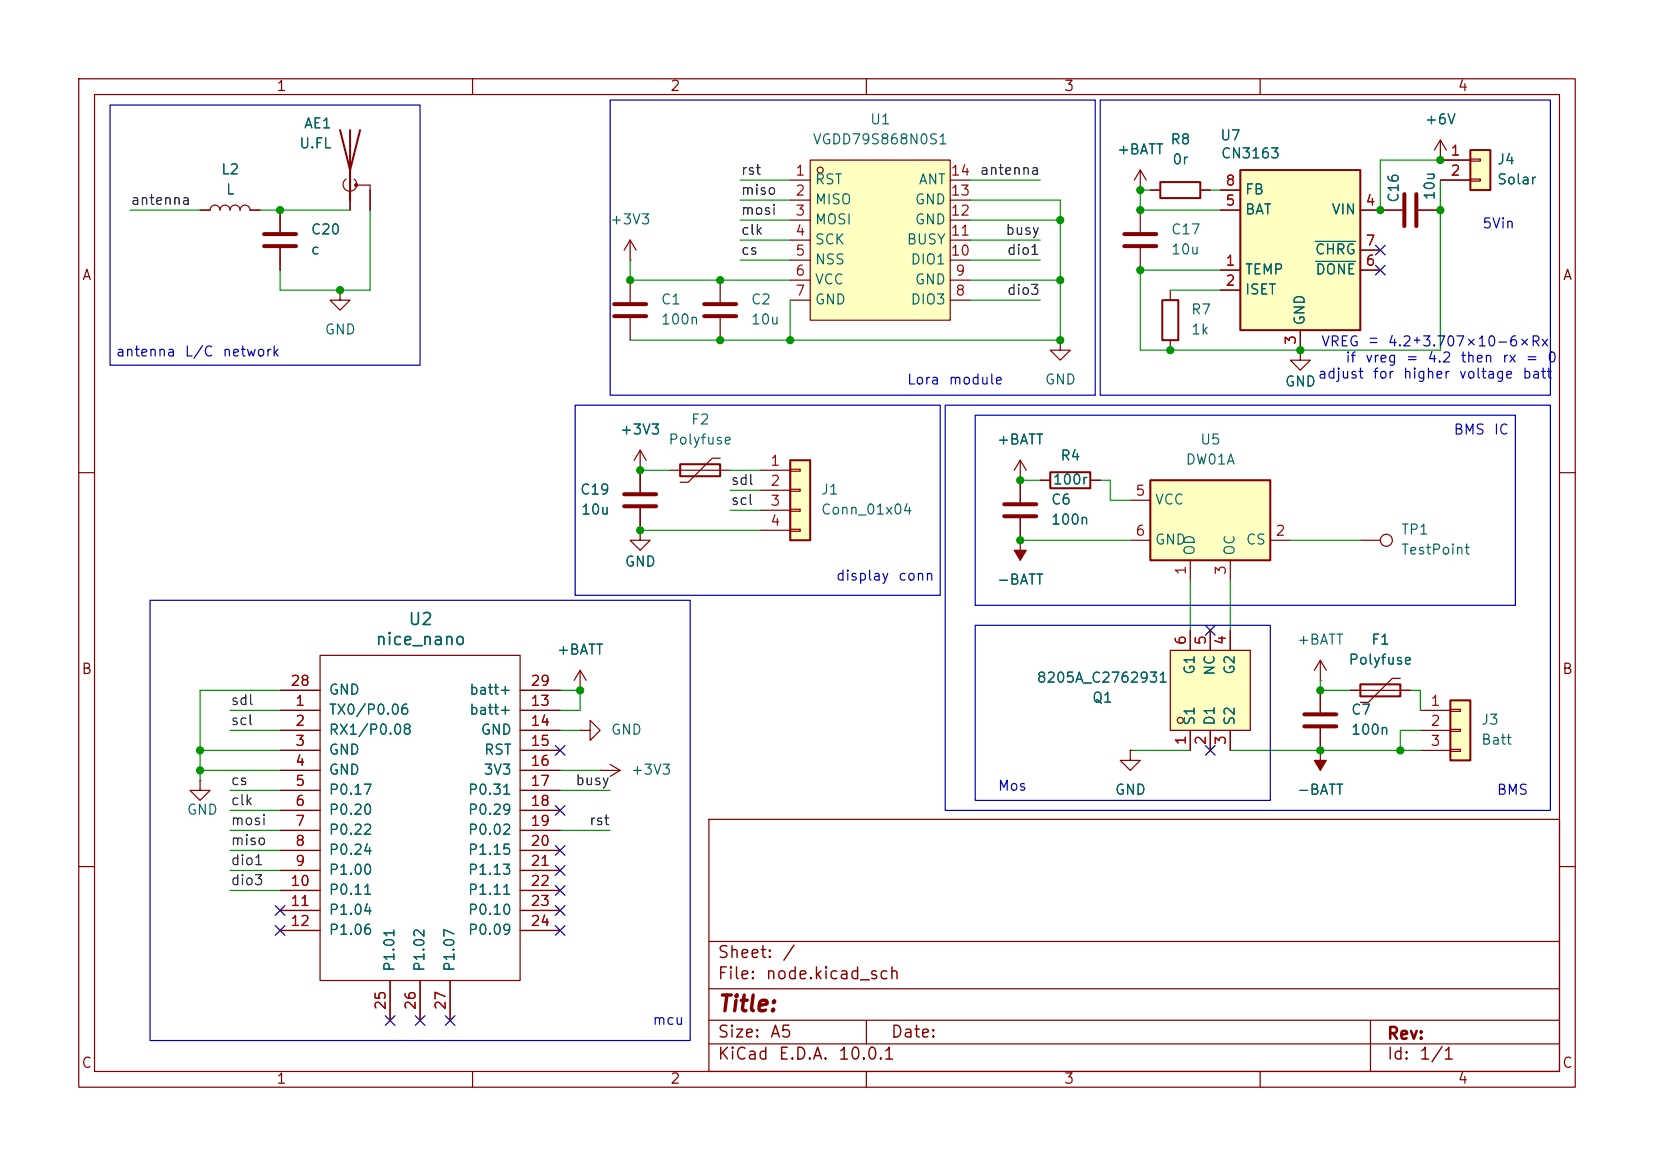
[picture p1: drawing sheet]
<svg xmlns="http://www.w3.org/2000/svg" width="210mm" height="148mm" viewBox="0 0 210 148" stroke-linecap="round" stroke-linejoin="round" font-family="sans-serif">
<g fill="none" stroke="#840000" stroke-width=".15">
<path d="M10 10h190v128h-190zM12 12h186v124h-186zM60 10v2M110 10v2M160 10v2M10 60h2M129.5 68.6h.1M129.5 68.6v2.5M172.7 68.6h2.6M198 60h2M10 110h2M90 104h108v32h-108z"/>
<path d="M90 119.5h108M198 110h2M60 136v2M90 132.5h108M90 129.5h108M90 125.5h108M110 136v2M110 129.5v3M160 136v2M174 129.5v6.5"/>
<circle cx="176" cy="68.6" r=".76"/>
</g>
<path d="M128.8 69.9h1.5l-.8 1.2z" fill="#840000" stroke="#840000" stroke-width=".15"/>
<path d="M184.1 88.9h2.6v7.6h-2.6z" fill="#ffffc2"/>
<path d="M184.1 88.9h2.6v7.6h-2.6z" fill="none" stroke="#840000" stroke-width=".25"/>
<path d="M175.3 26.7h2.8M180.1 26.7h2.8M180.3 90.2h3.8M180.3 92.7h3.8M180.3 95.3h3.8M184.1 90h1.3v.3h-1.3zM184.1 92.6h1.3v.2h-1.3zM184.1 95.1h1.3v.3h-1.3z" fill="none" stroke="#840000" stroke-width=".15"/>
<path d="M178.3 24.6v4.1M179.8 24.6v4.1" fill="none" stroke="#840000" stroke-width=".51"/>
<path d="M186.7 19.1h2.5v5h-2.5z" fill="#ffffc2"/>
<path d="M186.7 19.1h2.5v5h-2.5zM147.6 38.1h2v5.1h-2zM133.3 59.9h5.1v2.1h-5.1z" fill="none" stroke="#840000" stroke-width=".25"/>
<g fill="none" stroke="#840000" stroke-width=".15">
<path d="M182.9 17.8l-.8 1.3M182.9 17.8l.7 1.3M182.9 17.8v2.5M148.6 36.8v1.3M182.9 20.3h.1M182.9 20.3h3.8M182.9 22.9h3.8M186.7 20.2h1.3v.2h-1.3zM186.7 22.7h1.3v.3h-1.3zM148.6 43.2v1.3M132.1 61h1.2M138.4 61h1.3"/>
<path d="M167.6 86.4h.1M167.6 83.8l-.7 1.3M167.6 83.8l.8 1.3M167.6 83.8v2.6"/>
</g>
<path d="M157.5 21.6h15.2v20.3h-15.2z" fill="#ffffc2"/>
<path d="M147.3 23.1h5.1v2h-5.1zM157.5 21.6h15.2v20.3h-15.2z" fill="none" stroke="#840000" stroke-width=".25"/>
<g fill="none" stroke="#840000" stroke-width=".15">
<path d="M144.8 24.1h.1M144.8 21.6l-.8 1.3M144.8 21.6l.7 1.3M144.8 21.6v2.5M144.8 26.7v2.8M144.8 31.5v2.8M146 24.1h1.3M152.4 24.1h1.3M154.9 34.3h2.6M154.9 36.8h2.6M154.9 26.7h2.6M154.9 24.1h2.6"/>
<path d="M172.7 34.3h2.6M172.7 26.7h2.6M172.7 31.8h2.6M134.6 43.2v1.3h1.3l-1.3 1.2-1.3-1.2h1.3M134.6 43.2h.1M165.1 44.5v1.2h-1.3l1.3 1.3 1.3-1.3h-1.3M165.1 44.5h.1M165.1 41.9v2.6M167.6 95.3h.1M167.6 95.3v2.5"/>
</g>
<path d="M167 30.6h5.1M167.1 33.2h5" fill="none" stroke="#006464" stroke-width=".15"/>
<path d="M166.9 96.5h1.5l-.8 1.3z" fill="#840000" stroke="#840000" stroke-width=".15"/>
<path d="M142.7 29.7h4.1M142.7 31.2h4.1" fill="none" stroke="#840000" stroke-width=".51"/>
<path d="M148.6 82.6h10.1v10.1h-10.1z" fill="#ffffc2"/>
<g fill="none" stroke="#840000" stroke-width=".15">
<path d="M148.6 82.6h10.1v10.1h-10.1zM151.1 80v2.6M151.1 92.7v2.6M153.7 80v2.6M153.7 92.7v2.6M156.2 80v2.6M156.2 92.7v2.6"/>
<circle cx="149.9" cy="91.4" r=".38"/>
</g>
<path d="M100.3 58.4h2.6v10.2h-2.6z" fill="#ffffc2"/>
<path d="M100.3 58.4h2.6v10.2h-2.6zM172.7 86.9h5.1v1.5h-5.1z" fill="none" stroke="#840000" stroke-width=".25"/>
<g fill="none" stroke="#840000" stroke-width=".15">
<path d="M80 33h.1M80 30.5l-.8 1.3M80 30.5l.8 1.3M80 30.5v2.5M96.5 59.7h3.8M100.3 59.6h1.3v.2h-1.3zM129.5 58.4v5.4M129.5 58.4l-.7 1.3M129.5 58.4l.8 1.3M96.5 62.2h3.8M96.5 64.8h3.8M96.5 67.3h3.8"/>
<path d="M100.3 62.1h1.3v.3h-1.3zM100.3 64.6h1.3v.3h-1.3zM100.3 67.2h1.3v.2h-1.3zM129.5 61h.1M129.5 65.8v2.8M171.4 87.6h7.7M177.8 86.1h-1l-3.1 3.1h-1"/>
</g>
<path d="M127.5 64h4.1M127.5 65.5h4.1" fill="none" stroke="#840000" stroke-width=".51"/>
<path d="M146 61h15.3v10.1h-15.3z" fill="#ffffc2"/>
<path d="M146 61h15.3v10.1h-15.3z" fill="none" stroke="#840000" stroke-width=".25"/>
<path d="M91.4 35.6v2.8M91.4 40.4v2.8M143.5 68.6h2.5M143.5 63.5h2.5M151.1 71.1v2.6M156.2 71.1v2.6M161.3 68.6h2.5M167.6 87.6v2.8M167.6 92.5v2.8" fill="none" stroke="#840000" stroke-width=".15"/>
<path d="M89.4 38.6h4.1M89.4 40.1h4.1M165.6 90.7h4.1M165.6 92.2h4.1" fill="none" stroke="#840000" stroke-width=".51"/>
<path d="M102.9 20.3h17.7v20.3h-17.7z" fill="#ffffc2"/>
<g fill="none" stroke="#840000" stroke-width=".15">
<path d="M25.4 26.7h1.3a.64 .64 0 0 1 .6-.7 .64 .64 0 0 1 .6 .7 .64 .64 0 0 1 .7-.7 .64 .64 0 0 1 .6 .7 .64 .64 0 0 1 .6-.7 .64 .64 0 0 1 .7 .7 .64 .64 0 0 1 .6-.7 .64 .64 0 0 1 .6 .7h1.3M35.6 26.7v2.8M35.6 31.5v2.8M43.2 36.8v1.3h1.2l-1.2 1.3-1.3-1.3h1.3M43.2 36.8h.1M43.9 22.7a.85 .85 0 0 0-.1 1.3 .85 .85 0 0 0 1.3 0 .85 .85 0 0 0-.1-1.3M44.4 21.6v5.1M45.2 23.5h1.8v3.2M80 35.6v2.8M100.3 22.9h2.6M100.3 25.4h2.6M100.3 27.9h2.6"/>
<path d="M100.3 30.5h2.6M100.3 33h2.6M100.3 35.6h2.6M100.3 38.1h2.6M102.9 20.3h17.7v20.3h-17.7zM120.6 22.9h2.6M120.6 25.4h2.6M120.6 27.9h2.6M120.6 30.5h2.6M120.6 33h2.6M120.6 35.6h2.6M120.6 38.1h2.6"/>
<path d="M144.8 24.1h.1M146 24.1h1.3M152.4 24.1h1.3M154.9 26.7h2.6M154.9 34.3h2.6M154.9 36.8h2.6M154.9 24.1h2.6M172.7 26.7h5.4M172.7 34.3h2.6M172.7 31.8h2.6M180.1 26.7h2.8M182.9 20.3h.1"/>
<path d="M182.9 22.9h3.8M182.9 20.3h3.8M80 40.4v2.8M81.3 59.7h.1M81.3 57.2l-.8 1.2M81.3 57.2l.7 1.2M81.3 57.2v5.3M85.1 59.7h7.6M91.4 58.2h-1l-3 3h-1M165.1 44.5h.1M165.1 41.9v2.6M81.3 67.3v1.3h-1.3l1.3 1.3 1.2-1.3h-1.2"/>
<path d="M81.3 67.3h.1M81.3 64.5v2.8M129.5 61h.1M129.5 68.6h.1M129.5 61v2.8M129.5 65.8v2.8M132.1 61h1.2M138.4 61h1.3M25.4 99.1v1.2h1.3l-1.3 1.3-1.3-1.3h1.3M25.4 99.1h.1M35.6 90.2h5M35.6 92.7h5"/>
<path d="M35.6 95.3h5M35.6 97.8h5M35.6 87.6h5M40.6 83.2h25.4v41.3h-25.4zM66 90.2h5.1M66 92.7h5.1M66 95.3h5.1M66 97.8h5.1M66 87.6h5.1M73.7 87.6h.1M73.7 92.7h1.2v-1.3l1.3 1.3-1.3 1.3v-1.3M73.7 92.7h.1"/>
<path d="M73.7 85.1l-.8 1.3M73.7 85.1l.7 1.3M73.7 85.1v2.5M76.2 97.8h.1M76.2 97.8h2.5M77.5 97l1.2 .8M78.7 97.8l-1.2 .8M143.5 95.3v1.2h-1.3l1.3 1.3 1.3-1.3h-1.3M143.5 95.3h.1M151.1 80v2.6M151.1 92.7v2.6M153.7 80v2.6"/>
<path d="M153.7 92.7v2.6M156.2 80v2.6M156.2 92.7v2.6M167.6 95.3h.1M167.6 87.6v2.8M167.6 92.5v2.8M171.4 87.6h1.3M177.8 87.6h1.3M35.6 100.3h5M35.6 102.9h5M35.6 105.4h5M35.6 108h5"/>
<path d="M35.6 110.5h5M35.6 113h5M35.6 115.6h5M35.6 118.1h5M66 100.3h5.1M66 102.9h5.1M66 105.4h5.1M66 108h5.1M66 110.5h5.1M66 113h5.1M66 115.6h5.1M66 118.1h5.1"/>
<path d="M49.5 124.5v5M53.3 124.5v5M57.1 124.5v5"/>
<circle cx="104.1" cy="21.6" r=".38"/>
</g>
<path d="M33.5 29.7h4.1M33.5 31.2h4.1M78 38.6h4M78 40.1h4M79.2 62.7h4.1M79.2 64.3h4.1" fill="none" stroke="#840000" stroke-width=".51"/>
<path d="M43.2 16.5l1.2 5.1 1.3-5.1M44.4 16.5v8.9M86.4 58.9h5v1.6h-5z" fill="none" stroke="#840000" stroke-width=".25"/>
<circle cx="45.2" cy="23.5" r=".18" fill="#840000" stroke="#840000" stroke-width=".15"/>
<g fill="none" stroke="#009600" stroke-width=".15">
<path d="M16.5 26.7h8.9M33 26.7h11.4M47 26.7v10.1h-11.4v-2.5M80 33v2.6h20.3M94 22.9h6.3M94 33h6.3M94 30.5h6.3M94 27.9h6.3M94 25.4h6.3M100.3 38.1v5.1M123.2 22.9h8.9M123.2 25.4h11.4v17.8h-54.6"/>
<path d="M123.2 35.6h11.4M123.2 33h8.9M123.2 38.1h8.9M123.2 30.5h8.9M123.2 27.9h11.4M146 24.1h-1.2v2.6h10.1M148.6 36.8h6.3M153.7 24.1h1.2M182.9 22.9v21.6h-38.1v-10.2h10.1M182.9 20.3h-7.6v6.4M81.3 59.7h3.8M92.7 59.7h3.8"/>
<path d="M81.3 67.3h15.2M92.7 62.2h3.8M92.7 64.8h3.8M129.5 61h2.6M129.5 68.6h14M139.7 61h1.3v2.5h2.5M151.1 73.7v6.3M156.2 73.7v6.3M163.8 68.6h8.9M25.4 97.8h10.2M25.4 95.3h10.2M29.2 90.2h6.4"/>
<path d="M29.2 92.7h6.4M35.6 87.6h-10.2v11.5M71.1 97.8h5.1M71.1 87.6h2.6v2.6h-2.6M71.1 92.7h2.6M143.5 95.3h7.6M156.2 95.3h24.1M167.6 86.4v1.2h3.8M179.1 87.6h1.2v2.6M180.3 92.7h-2.5v2.6M29.2 100.3h6.4M29.2 105.4h6.4"/>
<path d="M29.2 110.5h6.4M29.2 113h6.4M29.2 102.9h6.4M29.2 108h6.4M71.1 100.3h6.4M71.1 105.4h6.4"/>
</g>
<g fill="none" stroke="#000084" stroke-width=".15">
<path d="M174.7 31.1l1.2 1.3M174.7 33.7l1.2 1.2M175.9 31.1l-1.2 1.3M175.9 33.7l-1.2 1.2M153.1 79.4l1.2 1.2M154.3 79.4l-1.2 1.2M70.5 94.6l1.2 1.3M71.7 94.6l-1.2 1.3M153.1 94.6l1.2 1.3M154.3 94.6l-1.2 1.3M35 115l1.2 1.2M35 117.5l1.2 1.2"/>
<path d="M36.2 115l-1.2 1.2M36.2 117.5l-1.2 1.2M70.5 115l1.2 1.2M70.5 112.4l1.2 1.2M70.5 117.5l1.2 1.2M70.5 107.3l1.2 1.3M70.5 109.9l1.2 1.2M70.5 102.3l1.2 1.2M71.7 115l-1.2 1.2M71.7 112.4l-1.2 1.2M71.7 107.3l-1.2 1.3M71.7 117.5l-1.2 1.2"/>
<path d="M71.7 109.9l-1.2 1.2M71.7 102.3l-1.2 1.2M48.9 128.9l1.2 1.2M50.1 128.9l-1.2 1.2M52.7 128.9l1.2 1.2M53.9 128.9l-1.2 1.2M56.5 128.9l1.3 1.2M57.8 128.9l-1.3 1.2"/>
</g>
<path d="M14 13.3h39.3v33.1h-39.3zM77.5 12.7h61.6v37.5h-61.6zM139.7 12.7h57.1v37.5h-57.1zM73 51.4h46.4v24.2h-46.4zM120 51.4h76.8v51.5h-76.8zM123.8 52.7h68.6v24.1h-68.6zM19 76.2h68.6v55.9h-68.6zM123.8 79.4h37.5v22.2h-37.5z" fill="none" stroke="#0000c2" stroke-width=".15"/>
<path d="M167 30.6h5.1M167.1 33.2h5" fill="none" stroke="#006464" stroke-width=".15"/>
<g fill="#009600" stroke="#009600" stroke-width=".13">
<circle cx="182.9" cy="26.7" r=".46"/>
<circle cx="182.9" cy="20.3" r=".46"/>
<circle cx="175.3" cy="26.7" r=".46"/>
<circle cx="148.6" cy="44.5" r=".46"/>
<circle cx="144.8" cy="24.1" r=".46"/>
<circle cx="91.4" cy="43.2" r=".46"/>
<circle cx="91.4" cy="35.6" r=".46"/>
<circle cx="81.3" cy="67.3" r=".46"/>
<circle cx="100.3" cy="43.2" r=".46"/>
<circle cx="81.3" cy="59.7" r=".46"/>
<circle cx="80" cy="35.6" r=".46"/>
<circle cx="129.5" cy="61" r=".46"/>
<circle cx="129.5" cy="68.6" r=".46"/>
<circle cx="134.6" cy="27.9" r=".46"/>
<circle cx="144.8" cy="34.3" r=".46"/>
<circle cx="144.8" cy="26.7" r=".46"/>
<circle cx="134.6" cy="43.2" r=".46"/>
<circle cx="134.6" cy="35.6" r=".46"/>
<circle cx="73.7" cy="87.6" r=".46"/>
<circle cx="165.1" cy="44.5" r=".46"/>
<circle cx="167.6" cy="95.3" r=".46"/>
<circle cx="167.6" cy="87.6" r=".46"/>
<circle cx="177.8" cy="95.3" r=".46"/>
<circle cx="25.4" cy="97.8" r=".46"/>
<circle cx="25.4" cy="95.3" r=".46"/>
<circle cx="35.6" cy="26.7" r=".46"/>
<circle cx="43.2" cy="36.8" r=".46"/>
</g>
<text font-size="2" fill="#840000" x="91" y="128.9">Title:</text>
<g font-size="1.5" fill="#006464">
<text x="47.6" y="82.3">nice_nano</text>
<text x="51.7" y="79.7">U2</text>
</g>
<g font-size="1.5" fill="#840000">
<text x="91" y="124.7">File:</text>
<text x="91" y="122">Sheet:</text>
<text x="97.1" y="124.7">node.kicad_sch</text>
<text x="99.2" y="122">/</text>
<text x="91" y="134.9">KiCad</text>
<text x="91" y="132.1">Size:</text>
<text x="97.7" y="132.1">A5</text>
<text x="98.7" y="134.9">E.D.A.</text>
<text x="106.3" y="134.9">10.0.1</text>
<text x="113" y="132.1">Date:</text>
<text x="176" y="132.3">Rev:</text>
<text x="176" y="134.9">Id:</text>
<text x="180.1" y="134.9">1/1</text>
</g>
<g font-size="1.3" fill="#840000">
<text x="35" y="11.9">1</text>
<text x="85" y="11.9">2</text>
<text x="135" y="11.9">3</text>
<text x="185" y="11.9">4</text>
<text x="10.3" y="35.9">A</text>
<text x="198.4" y="35.9">A</text>
<text x="10.3" y="85.9">B</text>
<text x="198.3" y="85.9">B</text>
<text x="10.3" y="135.9">C</text>
<text x="35" y="137.9">1</text>
<text x="85" y="137.9">2</text>
<text x="135" y="137.9">3</text>
<text x="185" y="137.9">4</text>
<text x="198.3" y="135.9">C</text>
</g>
<g font-size="1.3" fill="#006464">
<text x="38.5" y="16.6">AE1</text>
<text x="110.4" y="16.1">U1</text>
<text x="180.8" y="16.1">+6V</text>
<text x="28" y="22.5">L2</text>
<text x="37.9" y="19.2">U.FL</text>
<text x="103.1" y="18.6">VGDD79S868N0S1</text>
<text x="103.4" y="23.7">RST</text>
<text x="116.6" y="23.7">ANT</text>
<text x="141.7" y="19.9">+BATT</text>
<text x="148.5" y="18.6">R8</text>
<text x="148.8" y="21.2">0r</text>
<text x="154.8" y="18.1">U7</text>
<text x="154.9" y="20.4">CN3163</text>
<text x="190" y="21.2">J4</text>
<text x="190" y="23.7">Solar</text>
<text x="28.6" y="25">L</text>
<text x="77.4" y="28.8">+3V3</text>
<text x="103.4" y="26.3">MISO</text>
<text x="103.4" y="28.8">MOSI</text>
<text x="116.1" y="28.8">GND</text>
<text x="116.1" y="26.3">GND</text>
<text x="158" y="27.5">BAT</text>
<text x="158" y="25">FB</text>
<text x="169" y="27.5">VIN</text>
<text x="177.9" y="25.8" transform="rotate(-90 177.9 25.8)">C16</text>
<text x="182.5" y="25.5" transform="rotate(-90 182.5 25.5)">10u</text>
<text x="39.4" y="30.1">C20</text>
<text x="39.4" y="32.6">c</text>
<text x="103.4" y="31.3">SCK</text>
<text x="103.4" y="33.9">NSS</text>
<text x="115" y="31.3">BUSY</text>
<text x="115.5" y="33.9">DIO1</text>
<text x="148.6" y="30.1">C17</text>
<text x="148.6" y="32.6">10u</text>
<text x="158" y="35.2">TEMP</text>
<text x="166.9" y="32.6">CHRG</text>
<text x="166.9" y="35.2">DONE</text>
<text x="83.8" y="39">C1</text>
<text x="83.8" y="41.5">100n</text>
<text x="95.3" y="39">C2</text>
<text x="95.3" y="41.5">10u</text>
<text x="103.4" y="36.4">VCC</text>
<text x="103.4" y="39">GND</text>
<text x="115.5" y="39">DIO3</text>
<text x="116.1" y="36.4">GND</text>
<text x="151.1" y="40.2">R7</text>
<text x="158" y="37.7">ISET</text>
<text x="166" y="41.4" transform="rotate(-90 166 41.4)">GND</text>
<text x="41.1" y="42.8">GND</text>
<text x="151.1" y="42.8">1k</text>
<text x="132.6" y="49.1">GND</text>
<text x="163.1" y="49.4">GND</text>
<text x="78.6" y="55.5">+3V3</text>
<text x="84.8" y="56.7">Polyfuse</text>
<text x="87.6" y="54.2">F2</text>
<text x="126.5" y="56.7">+BATT</text>
<text x="134.5" y="58.8">R4</text>
<text x="150.5" y="59.3">DW01A</text>
<text x="152.3" y="56.7">U5</text>
<text x="73.6" y="63.1">C19</text>
<text x="73.7" y="65.6">10u</text>
<text x="104.1" y="63.1">J1</text>
<text x="104.1" y="65.6">Conn_01x04</text>
<text x="133.4" y="64.4">C6</text>
<text x="133.6" y="61.8">100r</text>
<text x="146.6" y="64.4">VCC</text>
<text x="133.4" y="66.9">100n</text>
<text x="146.6" y="69.4">GND</text>
<text x="152" y="70.6" transform="rotate(-90 152 70.6)">OD</text>
<text x="157.1" y="70.6" transform="rotate(-90 157.1 70.6)">OC</text>
<text x="158.1" y="69.4">CS</text>
<text x="177.8" y="68.2">TP1</text>
<text x="177.8" y="70.7">TestPoint</text>
<text x="79.2" y="72.2">GND</text>
<text x="126.5" y="74.5">-BATT</text>
<text x="70.6" y="83.4">+BATT</text>
<text x="164.6" y="82.1">+BATT</text>
<text x="174" y="82.1">F1</text>
<text x="41.7" y="88.5">GND</text>
<text x="59.5" y="88.5">batt+</text>
<text x="131.5" y="87">8205A_C2762931</text>
<text x="138.6" y="89.5">Q1</text>
<text x="152" y="85.7" transform="rotate(-90 152 85.7)">G1</text>
<text x="154.5" y="85.9" transform="rotate(-90 154.5 85.9)">NC</text>
<text x="157.1" y="85.7" transform="rotate(-90 157.1 85.7)">G2</text>
<text x="171.1" y="84.7">Polyfuse</text>
<text x="41.7" y="91">TX0/P0.06</text>
<text x="41.7" y="93.6">RX1/P0.08</text>
<text x="59.5" y="91">batt+</text>
<text x="61" y="93.6">GND</text>
<text x="77.5" y="93.6">GND</text>
<text x="152" y="92.2" transform="rotate(-90 152 92.2)">S1</text>
<text x="154.5" y="92.2" transform="rotate(-90 154.5 92.2)">D1</text>
<text x="157.1" y="92.2" transform="rotate(-90 157.1 92.2)">S2</text>
<text x="171.5" y="91">C7</text>
<text x="171.5" y="93.6">100n</text>
<text x="188" y="92.3">J3</text>
<text x="188" y="94.8">Batt</text>
<text x="41.7" y="96.1">GND</text>
<text x="41.7" y="98.7">GND</text>
<text x="41.7" y="101.2">P0.17</text>
<text x="59.3" y="101.2">P0.31</text>
<text x="61.3" y="98.7">3V3</text>
<text x="61.4" y="96.1">RST</text>
<text x="80" y="98.7">+3V3</text>
<text x="141.5" y="101.2">GND</text>
<text x="164.6" y="101.2">-BATT</text>
<text x="23.6" y="103.7">GND</text>
<text x="41.7" y="103.7">P0.20</text>
<text x="41.7" y="106.3">P0.22</text>
<text x="59.3" y="103.7">P0.29</text>
<text x="59.3" y="106.3">P0.02</text>
<text x="41.7" y="108.8">P0.24</text>
<text x="41.7" y="111.4">P1.00</text>
<text x="41.7" y="113.9">P0.11</text>
<text x="59.3" y="108.8">P1.15</text>
<text x="59.3" y="111.4">P1.13</text>
<text x="59.3" y="113.9">P1.11</text>
<text x="41.7" y="116.4">P1.04</text>
<text x="41.7" y="119">P1.06</text>
<text x="59.3" y="116.4">P0.10</text>
<text x="59.3" y="119">P0.09</text>
<text x="50.4" y="123.4" transform="rotate(-90 50.4 123.4)">P1.01</text>
<text x="54.2" y="123.4" transform="rotate(-90 54.2 123.4)">P1.02</text>
<text x="58" y="123.4" transform="rotate(-90 58 123.4)">P1.07</text>
</g>
<g font-size="1.3" fill="#0f0f0f">
<text x="94" y="22.5">rst</text>
<text x="124.3" y="22.5">antenna</text>
<text x="16.5" y="26.3">antenna</text>
<text x="94" y="25.1">miso</text>
<text x="94" y="27.6">mosi</text>
<text x="94" y="32.7">cs</text>
<text x="94" y="30.1">clk</text>
<text x="127.6" y="30.1">busy</text>
<text x="127.8" y="32.7">dio1</text>
<text x="127.8" y="37.8">dio3</text>
<text x="92.7" y="64.4">scl</text>
<text x="92.7" y="61.9">sdl</text>
<text x="29.2" y="89.8">sdl</text>
<text x="29.2" y="92.4">scl</text>
<text x="29.2" y="100">cs</text>
<text x="73" y="100">busy</text>
<text x="29.2" y="107.6">miso</text>
<text x="29.2" y="102.5">clk</text>
<text x="29.2" y="105.1">mosi</text>
<text x="74.7" y="105.1">rst</text>
<text x="29.2" y="110.1">dio1</text>
<text x="29.2" y="112.7">dio3</text>
</g>
<g font-size="1.3" fill="#a90000">
<text x="100.9" y="22.6">1</text>
<text x="120.6" y="22.6">14</text>
<text x="155.5" y="23.9">8</text>
<text x="184.1" y="20.1">1</text>
<text x="184.1" y="22.6">2</text>
<text x="100.9" y="25.1">2</text>
<text x="100.9" y="27.7">3</text>
<text x="120.6" y="27.7">12</text>
<text x="120.6" y="25.1">13</text>
<text x="155.5" y="26.4">5</text>
<text x="173.3" y="26.4">4</text>
<text x="100.9" y="30.2">4</text>
<text x="100.9" y="32.8">5</text>
<text x="100.9" y="35.3">6</text>
<text x="120.6" y="32.8">10</text>
<text x="120.6" y="30.2">11</text>
<text x="121.2" y="35.3">9</text>
<text x="155.5" y="34">1</text>
<text x="173.3" y="34">6</text>
<text x="173.3" y="31.5">7</text>
<text x="100.9" y="37.8">7</text>
<text x="121.2" y="37.8">8</text>
<text x="155.5" y="36.6">2</text>
<text x="164.8" y="43.9" transform="rotate(-90 164.8 43.9)">3</text>
<text x="97.7" y="59.4">1</text>
<text x="97.7" y="62">2</text>
<text x="97.7" y="64.5">3</text>
<text x="144.1" y="63.2">5</text>
<text x="97.7" y="67.1">4</text>
<text x="144.1" y="68.3">6</text>
<text x="161.9" y="68.3">2</text>
<text x="150.9" y="73.1" transform="rotate(-90 150.9 73.1)">1</text>
<text x="156" y="73.1" transform="rotate(-90 156 73.1)">3</text>
<text x="150.9" y="82" transform="rotate(-90 150.9 82)">6</text>
<text x="153.4" y="82" transform="rotate(-90 153.4 82)">5</text>
<text x="156" y="82" transform="rotate(-90 156 82)">4</text>
<text x="36.8" y="87.4">28</text>
<text x="37.4" y="89.9">1</text>
<text x="67.3" y="89.9">13</text>
<text x="67.3" y="87.4">29</text>
<text x="181.5" y="89.9">1</text>
<text x="37.4" y="92.5">2</text>
<text x="37.4" y="95">3</text>
<text x="67.3" y="92.5">14</text>
<text x="67.3" y="95">15</text>
<text x="150.9" y="94.7" transform="rotate(-90 150.9 94.7)">1</text>
<text x="153.4" y="94.7" transform="rotate(-90 153.4 94.7)">2</text>
<text x="156" y="94.7" transform="rotate(-90 156 94.7)">3</text>
<text x="181.5" y="92.5">2</text>
<text x="181.5" y="95">3</text>
<text x="37.4" y="97.5">4</text>
<text x="37.4" y="100.1">5</text>
<text x="67.3" y="97.5">16</text>
<text x="67.3" y="100.1">17</text>
<text x="37.4" y="102.6">6</text>
<text x="37.4" y="105.2">7</text>
<text x="37.4" y="107.7">8</text>
<text x="67.3" y="102.6">18</text>
<text x="67.3" y="105.2">19</text>
<text x="67.3" y="107.7">20</text>
<text x="36.8" y="112.8">10</text>
<text x="37.4" y="110.2">9</text>
<text x="67.3" y="110.2">21</text>
<text x="67.3" y="112.8">22</text>
<text x="36.8" y="115.3">11</text>
<text x="36.8" y="117.9">12</text>
<text x="67.3" y="115.3">23</text>
<text x="67.3" y="117.9">24</text>
<text x="49.3" y="128.3" transform="rotate(-90 49.3 128.3)">25</text>
<text x="53.1" y="128.3" transform="rotate(-90 53.1 128.3)">26</text>
<text x="56.9" y="128.3" transform="rotate(-90 56.9 128.3)">27</text>
</g>
<g font-size="1.3" fill="#0000c2">
<text x="188.1" y="29.3">5Vin</text>
<text x="14.6" y="45.6">antenna</text>
<text x="23.4" y="45.6">L/C</text>
<text x="28.2" y="45.6">network</text>
<text x="167.7" y="44.3">VREG</text>
<text x="170.7" y="46.3">if</text>
<text x="173.2" y="46.3">vreg</text>
<text x="173.6" y="44.3">＝</text>
<text x="176.1" y="44.3">4.2＋3.707×10-6×Rx</text>
<text x="178.4" y="46.3">=</text>
<text x="181.1" y="46.3">4.2</text>
<text x="185.3" y="46.3">then</text>
<text x="190.6" y="46.3">rx</text>
<text x="193.6" y="46.3">=</text>
<text x="196.4" y="46.3">0</text>
<text x="115.1" y="49.1">Lora</text>
<text x="120.4" y="49.1">module</text>
<text x="167.2" y="48.4">adjust</text>
<text x="174.2" y="48.4">for</text>
<text x="178" y="48.4">higher</text>
<text x="185.1" y="48.4">voltage</text>
<text x="193.2" y="48.4">batt</text>
<text x="184.5" y="55.5">BMS</text>
<text x="189.6" y="55.5">IC</text>
<text x="106.1" y="74">display</text>
<text x="113.9" y="74">conn</text>
<text x="126.6" y="100.7">Mos</text>
<text x="190" y="101.2">BMS</text>
<text x="82.8" y="130.4">mcu</text>
</g>
</svg>
